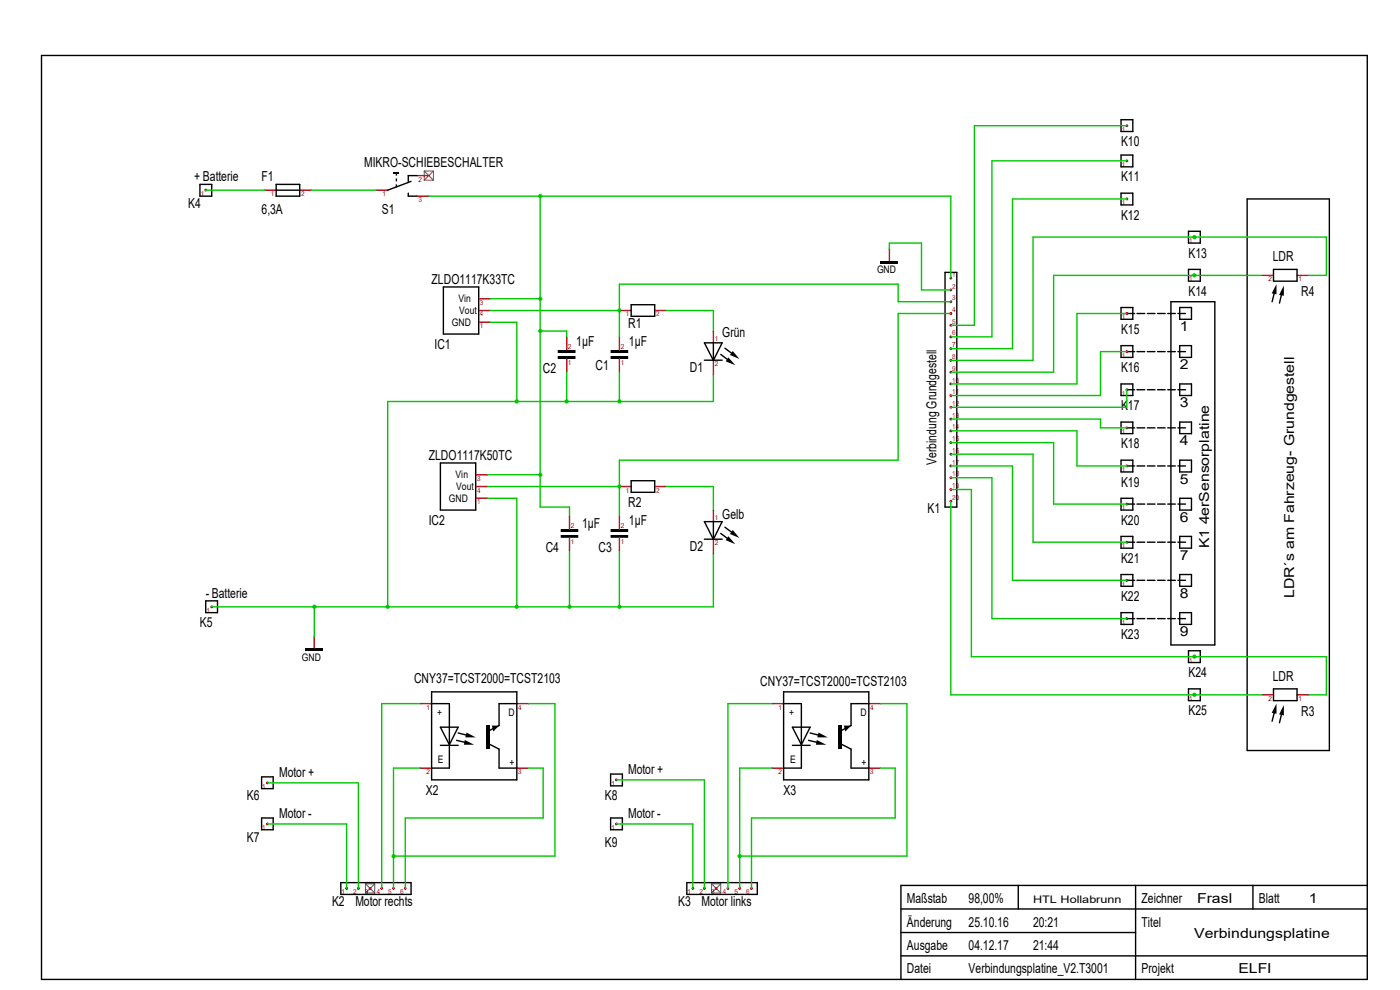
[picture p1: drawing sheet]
<svg xmlns="http://www.w3.org/2000/svg" width="297mm" height="210mm" viewBox="0 0 297 210" stroke-linecap="round" stroke-linejoin="round" font-family="sans-serif">
<g fill="none" stroke="#000001" stroke-width=".3">
<path d="M264.6 42.2h17.4v117h-17.4zM270.2 57.1h5v2.5h-5zM239.1 74.6h1.6M239.1 66.5h1.6M241.2 74.6h1.7M241.2 66.5h1.7M243.4 74.6h1.6M243.4 66.5h1.6M245.6 74.6h1.6M245.6 66.5h1.6M247.7 74.6h1.6M247.7 66.5h1.6"/>
<path d="M248.4 64h9.3v72.8h-9.3zM249.9 74.6h1.6M249.9 66.5h1.6M250.3 65.2h2.5v2.5h-2.5zM250.3 73.3h2.5v2.5h-2.5zM272 61.8l-.6 2.5M239.1 98.8h1.6M239.1 90.8h1.6M239.1 82.7h1.6M241.2 98.8h1.7M241.2 90.8h1.7M241.2 82.7h1.7"/>
<path d="M243.4 98.8h1.6M243.4 90.8h1.6M243.4 82.7h1.6M245.6 98.8h1.6M245.6 90.8h1.6M245.6 82.7h1.6M247.7 98.8h1.6M247.7 90.8h1.6M247.7 82.7h1.6M249.9 98.8h1.6M249.9 90.8h1.6M249.9 82.7h1.6"/>
<path d="M250.3 81.4h2.5v2.5h-2.5zM250.3 89.5h2.5v2.5h-2.5zM250.3 97.6h2.5v2.5h-2.5zM239.1 115h1.6M239.1 106.9h1.6M241.2 115h1.7M241.2 106.9h1.7M243.4 115h1.6M243.4 106.9h1.6M245.6 115h1.6M245.6 106.9h1.6M247.7 115h1.6"/>
<path d="M247.7 106.9h1.6M249.9 115h1.6M249.9 106.9h1.6M250.3 105.7h2.5v2.5h-2.5zM250.3 113.8h2.5v2.5h-2.5zM239.1 131.2h1.6M239.1 123.1h1.6M241.2 131.2h1.7M241.2 123.1h1.7M243.4 131.2h1.6M243.4 123.1h1.6M245.6 131.2h1.6"/>
<path d="M245.6 123.1h1.6M247.7 131.2h1.6M247.7 123.1h1.6M249.9 131.2h1.6M249.9 123.1h1.6M250.3 130h2.5v2.5h-2.5zM250.3 121.9h2.5v2.5h-2.5z"/>
</g>
<g fill="none" stroke="#800080" stroke-width=".21">
<path d="M90 36.3h1.9M90 36.3v1.9M90 38.2h1.9M90 36.3l1.9 1.9M91.9 36.3v1.9M91.9 36.3l-1.9 1.9M77.6 187.5h1.9M77.6 189.4h1.9M77.6 187.5v1.9M77.6 187.5l1.9 1.9M79.5 187.5v1.9M79.5 187.5l-1.9 1.9"/>
<path d="M151 187.5h1.9M151 187.5v1.9M151 189.4h1.9M151 187.5l1.9 1.9M152.9 187.5v1.9M152.9 187.5l-1.9 1.9"/>
</g>
<path d="M267.7 58.4h2.5M275.2 58.4h2.5" fill="none" stroke="#c80000" stroke-width=".3"/>
<path d="M270.8 60.3v2.1l-1-.2z" fill="#000001"/>
<path d="M270.5 61.5l-.6 2.5" fill="none" stroke="#000001" stroke-width=".3"/>
<path d="M272.4 60.6v2.1l-1-.1z" fill="#000001"/>
<path d="M267.7 147.4h2.5M275.2 147.4h2.5" fill="none" stroke="#c80000" stroke-width=".3"/>
<path d="M270.2 146.1h5v2.5h-5zM272 150.8l-.6 2.5" fill="none" stroke="#000001" stroke-width=".3"/>
<path d="M270.8 149.3v2.1l-1-.2z" fill="#000001"/>
<path d="M270.5 150.5l-.6 2.5" fill="none" stroke="#000001" stroke-width=".3"/>
<g fill="#000001">
<path d="M272.4 149.6v2.2l-1-.2z"/>
<path d="M186.8 55.3h3.7v.6h-3.7z" fill-rule="evenodd"/>
</g>
<path d="M188.7 52.8v2.5" fill="none" stroke="#c80000" stroke-width=".3"/>
<path d="M64.8 137.5h3.7v.5h-3.7z" fill-rule="evenodd" fill="#000001"/>
<path d="M66.7 135v2.5" fill="none" stroke="#c80000" stroke-width=".3"/>
<circle cx="253.4" cy="147.4" r=".31" fill="#c80000"/>
<path d="M252.1 146.1h2.5v2.5h-2.5z" fill="none" stroke="#000001" stroke-width=".3"/>
<circle cx="253.4" cy="139.3" r=".31" fill="#c80000"/>
<path d="M252.1 138h2.5v2.5h-2.5z" fill="none" stroke="#000001" stroke-width=".3"/>
<circle cx="239.1" cy="131.2" r=".31" fill="#c80000"/>
<path d="M237.8 130h2.5v2.5h-2.5z" fill="none" stroke="#000001" stroke-width=".3"/>
<circle cx="239.1" cy="123.1" r=".31" fill="#c80000"/>
<path d="M237.8 121.9h2.5v2.5h-2.5z" fill="none" stroke="#000001" stroke-width=".3"/>
<circle cx="239.1" cy="115" r=".31" fill="#c80000"/>
<path d="M237.8 113.8h2.5v2.5h-2.5z" fill="none" stroke="#000001" stroke-width=".3"/>
<circle cx="239.1" cy="106.9" r=".31" fill="#c80000"/>
<path d="M237.8 105.7h2.5v2.5h-2.5z" fill="none" stroke="#000001" stroke-width=".3"/>
<circle cx="239.1" cy="98.8" r=".31" fill="#c80000"/>
<path d="M237.8 97.6h2.5v2.5h-2.5z" fill="none" stroke="#000001" stroke-width=".3"/>
<circle cx="239.1" cy="90.8" r=".31" fill="#c80000"/>
<path d="M237.8 89.5h2.5v2.5h-2.5z" fill="none" stroke="#000001" stroke-width=".3"/>
<circle cx="239.1" cy="82.7" r=".31" fill="#c80000"/>
<path d="M237.8 81.4h2.5v2.5h-2.5z" fill="none" stroke="#000001" stroke-width=".3"/>
<circle cx="239.1" cy="74.6" r=".31" fill="#c80000"/>
<path d="M237.8 73.3h2.5v2.5h-2.5z" fill="none" stroke="#000001" stroke-width=".3"/>
<circle cx="239.1" cy="66.5" r=".31" fill="#c80000"/>
<path d="M237.8 65.2h2.5v2.5h-2.5z" fill="none" stroke="#000001" stroke-width=".3"/>
<circle cx="253.4" cy="58.4" r=".31" fill="#c80000"/>
<path d="M252.1 57.1h2.5v2.5h-2.5z" fill="none" stroke="#000001" stroke-width=".3"/>
<circle cx="253.4" cy="50.3" r=".31" fill="#c80000"/>
<path d="M252.1 49.1h2.5v2.5h-2.5z" fill="none" stroke="#000001" stroke-width=".3"/>
<circle cx="239.1" cy="42.2" r=".31" fill="#c80000"/>
<path d="M237.8 41h2.5v2.5h-2.5z" fill="none" stroke="#000001" stroke-width=".3"/>
<circle cx="239.1" cy="34.1" r=".31" fill="#c80000"/>
<path d="M237.8 32.9h2.5v2.5h-2.5z" fill="none" stroke="#000001" stroke-width=".3"/>
<circle cx="239.1" cy="26.7" r=".31" fill="#c80000"/>
<path d="M237.8 25.4h2.5v2.5h-2.5z" fill="none" stroke="#000001" stroke-width=".3"/>
<circle cx="130.8" cy="174.8" r=".31" fill="#c80000"/>
<path d="M129.5 173.5h2.5v2.5h-2.5z" fill="none" stroke="#000001" stroke-width=".3"/>
<circle cx="130.8" cy="165.4" r=".31" fill="#c80000"/>
<path d="M129.5 164.2h2.5v2.5h-2.5z" fill="none" stroke="#000001" stroke-width=".3"/>
<circle cx="56.7" cy="174.8" r=".31" fill="#c80000"/>
<path d="M55.5 173.5h2.5v2.5h-2.5z" fill="none" stroke="#000001" stroke-width=".3"/>
<circle cx="56.7" cy="166.1" r=".31" fill="#c80000"/>
<path d="M55.5 164.8h2.5v2.5h-2.5z" fill="none" stroke="#000001" stroke-width=".3"/>
<circle cx="44.9" cy="128.7" r=".31" fill="#c80000"/>
<path d="M43.6 127.5h2.5v2.5h-2.5z" fill="none" stroke="#000001" stroke-width=".3"/>
<circle cx="43.6" cy="40.3" r=".31" fill="#c80000"/>
<path d="M42.4 39.1h2.5v2.5h-2.5z" fill="none" stroke="#000001" stroke-width=".3"/>
<g fill="#c80000">
<circle cx="159.4" cy="188.5" r=".31"/>
<circle cx="156.9" cy="188.5" r=".31"/>
<circle cx="154.4" cy="188.5" r=".31"/>
<circle cx="151.9" cy="188.5" r=".31"/>
<circle cx="149.4" cy="188.5" r=".31"/>
<circle cx="147" cy="188.5" r=".31"/>
</g>
<path d="M145.7 187.2h15v2.5h-15z" fill="none" stroke="#000001" stroke-width=".3"/>
<g fill="#c80000">
<circle cx="86" cy="188.5" r=".31"/>
<circle cx="83.5" cy="188.5" r=".31"/>
<circle cx="81" cy="188.5" r=".31"/>
<circle cx="78.5" cy="188.5" r=".31"/>
<circle cx="76" cy="188.5" r=".31"/>
<circle cx="73.5" cy="188.5" r=".31"/>
</g>
<path d="M72.3 187.2h14.9v2.5h-14.9z" fill="none" stroke="#000001" stroke-width=".3"/>
<g fill="#c80000">
<circle cx="201.7" cy="96.4" r=".31"/>
<circle cx="201.7" cy="93.9" r=".31"/>
<circle cx="201.7" cy="91.4" r=".31"/>
<circle cx="201.7" cy="88.9" r=".31"/>
<circle cx="201.7" cy="86.4" r=".31"/>
<circle cx="201.7" cy="83.9" r=".31"/>
<circle cx="201.7" cy="81.4" r=".31"/>
<circle cx="201.7" cy="79" r=".31"/>
<circle cx="201.7" cy="76.5" r=".31"/>
<circle cx="201.7" cy="74" r=".31"/>
<circle cx="201.7" cy="71.5" r=".31"/>
<circle cx="201.7" cy="69" r=".31"/>
<circle cx="201.7" cy="66.5" r=".31"/>
<circle cx="201.7" cy="64" r=".31"/>
<circle cx="201.7" cy="61.5" r=".31"/>
<circle cx="201.7" cy="59" r=".31"/>
<circle cx="201.7" cy="106.3" r=".31"/>
<circle cx="201.7" cy="103.8" r=".31"/>
<circle cx="201.7" cy="101.3" r=".31"/>
<circle cx="201.7" cy="98.8" r=".31"/>
</g>
<path d="M200.5 57.8h2.5v49.8h-2.5z" fill="none" stroke="#000001" stroke-width=".3"/>
<path d="M119 112.2h3.7v.7h-3.7zM119 113.5h3.7v.6h-3.7z" fill-rule="evenodd" fill="#000001"/>
<path d="M120.8 109.4v2.8M120.8 114.1v2.8" fill="none" stroke="#c80000" stroke-width=".3"/>
<path d="M129.5 112.2h3.8v.7h-3.8zM129.5 113.5h3.8v.6h-3.8z" fill-rule="evenodd" fill="#000001"/>
<path d="M131.4 109.4v2.8M131.4 114.1v2.8" fill="none" stroke="#c80000" stroke-width=".3"/>
<path d="M118.3 74.3h3.8v.6h-3.8zM118.3 75.5h3.8v.7h-3.8z" fill-rule="evenodd" fill="#000001"/>
<path d="M120.2 71.5v2.8M120.2 76.2v2.8" fill="none" stroke="#c80000" stroke-width=".3"/>
<path d="M129.5 74.3h3.8v.6h-3.8zM129.5 75.5h3.8v.7h-3.8z" fill-rule="evenodd" fill="#000001"/>
<path d="M101.6 63.4h2.4M101.6 65.9h2.4M101.6 68.4h2.4M131.4 71.5v2.8M131.4 76.2v2.8M100.9 100.7h2.5M100.9 103.2h2.5M100.9 105.7h2.5" fill="none" stroke="#c80000" stroke-width=".3"/>
<path d="M94.1 60.9h7.5v10h-7.5zM93.4 98.2h7.5v10h-7.5z" fill="none" stroke="#000001" stroke-width=".3"/>
<path d="M177.8 153.9h.8v5h-.8z" fill-rule="evenodd" fill="#000001"/>
<path d="M163.8 149.3h2.4M184.3 149.3h2.5M163.8 162.9h2.4M184.3 162.9h2.5" fill="none" stroke="#c80000" stroke-width=".3"/>
<path d="M173.3 157l2 1h-2.2z" fill="#000001"/>
<path d="M166.2 146.8h18.1v18.6h-18.1zM166.2 149.3h3.8v13.6h-3.8M171.5 157.1l2.5 .5M180.6 158.9v4h3.7M184.3 149.3h-3.7v4.6" fill="none" stroke="#000001" stroke-width=".3"/>
<path d="M179 153.9h1.6l-1.3 1.3z" fill="#000001"/>
<path d="M178.6 157.9l2 1M180.6 153.9l-2 1" fill="none" stroke="#000001" stroke-width=".3"/>
<path d="M173.7 155.4l1.9 1h-2.2z" fill="#000001"/>
<path d="M168.1 158.1h3.8M168.1 154.3h3.8l-1.9 3.7zM171.9 155.5l2.4 .6" fill="none" stroke="#000001" stroke-width=".3"/>
<path d="M103.2 153.9h.7v5h-.7z" fill-rule="evenodd" fill="#000001"/>
<path d="M89.1 149.3h2.5M109.6 149.3h2.5M89.1 162.9h2.5M109.6 162.9h2.5" fill="none" stroke="#c80000" stroke-width=".3"/>
<path d="M98.6 157l2 1h-2.2z" fill="#000001"/>
<path d="M91.6 146.8h18v18.6h-18zM91.6 149.3h3.7v13.6h-3.7M96.9 157.1l2.5 .5M105.9 158.9v4h3.7M109.6 149.3h-3.7v4.6" fill="none" stroke="#000001" stroke-width=".3"/>
<path d="M104.4 153.9h1.5l-1.3 1.3z" fill="#000001"/>
<path d="M103.9 157.9l2 1M105.9 153.9l-2 1" fill="none" stroke="#000001" stroke-width=".3"/>
<path d="M99 155.4l1.9 1h-2.2z" fill="#000001"/>
<path d="M87.2 38.5l-4.9 1.8M86.6 41v.6h1.9M93.4 158.1h3.8M93.4 154.3h3.8l-1.9 3.7zM97.2 155.5l2.5 .6" fill="none" stroke="#000001" stroke-width=".3"/>
<path d="M88.5 37.3h2.5M79.8 40.3h2.5M88.5 41.6h2.5" fill="none" stroke="#c80000" stroke-width=".3"/>
<g fill="#000001">
<path d="M83.5 36.5h1.3v.3h-1.3z" fill-rule="evenodd"/>
<path d="M83.9 36.6h.3v.7h-.3zM83.9 37.8h.3v.7h-.3zM83.9 39.1h.3v.7h-.3z" fill-rule="evenodd"/>
</g>
<path d="M58.6 39.1h5v2.5h-5zM88.5 37.3h-1.9v1.2M58.6 40.3h5M133.9 64.6h5v2.5h-5zM133.9 102h5v2.4h-5z" fill="none" stroke="#000001" stroke-width=".3"/>
<path d="M56.1 40.3h2.5M63.6 40.3h2.5M131.4 65.9h2.5M138.9 65.9h2.5M131.4 103.2h2.5M138.9 103.2h2.5M151.3 108.2v2.5M151.3 114.4v3.1" fill="none" stroke="#c80000" stroke-width=".3"/>
<path d="M155.4 112.4l1.5 1.7-2-.8z" fill="#000001"/>
<path d="M149.4 114.4h3.8M149.4 110.7h3.8l-1.9 3.7zM153.8 111.8l2 1.6" fill="none" stroke="#000001" stroke-width=".3"/>
<path d="M154.5 113.7l1.5 1.7-2-.8z" fill="#000001"/>
<path d="M151.3 110.7v3.7M152.9 113.2l2 1.5" fill="none" stroke="#000001" stroke-width=".3"/>
<path d="M151.3 70.2v2.5M151.3 76.5v3" fill="none" stroke="#c80000" stroke-width=".3"/>
<path d="M155.4 74.5l1.5 1.7-2-.9z" fill="#000001"/>
<path d="M149.4 76.4h3.8M149.4 72.7h3.8l-1.9 3.8zM153.8 73.9l2 1.5" fill="none" stroke="#000001" stroke-width=".3"/>
<path d="M154.5 75.8l1.5 1.7-2-.8z" fill="#000001"/>
<path d="M151.3 72.7v3.8M152.9 75.2l2 1.5" fill="none" stroke="#000001" stroke-width=".3"/>
<path d="M8.8 11.8h281.3v196h-281.3zM191.1 197.8h49.8M191.1 192.8h99M216 187.8v5M240.9 187.8v20M265.8 187.8v5M290.1 187.8h-99v20M191.1 202.8h99" fill="none" stroke="#000" stroke-width=".3"/>
<path d="M43.6 40.3h12.5M66.1 40.3h13.7M186.8 149.3h5.6v32.3M186.8 162.9h3.1v10.6h-30.5v15" fill="none" stroke="#00c800" stroke-width=".3"/>
<circle cx="156.9" cy="181.6" r=".45" fill="#00c800"/>
<path d="M112.1 149.3h5.6v32.3M163.8 149.3h-9.4v39.2M112.1 162.9h3.1v10.6h-29.2v15M163.8 162.9h-6.9v25.6M156.9 181.6h35.5" fill="none" stroke="#00c800" stroke-width=".3"/>
<circle cx="83.5" cy="181.6" r=".45" fill="#00c800"/>
<path d="M239.1 26.7h-32.4v42.3h-5M239.1 34.1h-28.7v37.4h-8.7M239.1 42.2h-24.3v31.8h-13.1M89.1 149.3h-8.1v39.2M56.7 174.8h16.8v13.7M56.7 166.1h19.3v22.4M89.1 162.9h-5.6v25.6M130.8 165.4h18.6v23.1M130.8 174.8h16.2v13.7M83.5 181.6h34.2" fill="none" stroke="#00c800" stroke-width=".3"/>
<circle cx="253.4" cy="50.3" r=".45" fill="#00c800"/>
<path d="M277.7 58.4h3.7v-8.1h-62.2v26.2h-17.5" fill="none" stroke="#00c800" stroke-width=".3"/>
<circle cx="253.4" cy="58.4" r=".45" fill="#00c800"/>
<path d="M267.7 58.4h-44.2v20.6h-21.8M239.1 66.5h-10.6v14.9h-26.8M239.1 74.6h-5.6v9.3h-31.8M201.7 93.9h21.8v13h15.6M201.7 91.4h26.8v7.4h10.6M201.7 88.9h31.8v1.9h5.6M201.7 98.8h13.1v24.3h24.3M201.7 96.4h17.5v18.6h19.9M239.1 82.7v3.7h-37.4M201.7 101.3h8.7v29.9h28.7" fill="none" stroke="#00c800" stroke-width=".3"/>
<circle cx="253.4" cy="139.3" r=".45" fill="#00c800"/>
<path d="M201.7 103.8h4.4v35.5h75.3v8.1h-3.7" fill="none" stroke="#00c800" stroke-width=".3"/>
<circle cx="253.4" cy="147.4" r=".45" fill="#00c800"/>
<path d="M188.7 52.8v-1.2h6.8v9.9h6.2M201.7 106.3v41.1h66" fill="none" stroke="#00c800" stroke-width=".3"/>
<circle cx="66.7" cy="128.7" r=".45" fill="#00c800"/>
<path d="M131.4 116.9v11.8h19.9v-11.2M44.9 128.7h37.4" fill="none" stroke="#00c800" stroke-width=".3"/>
<circle cx="131.4" cy="128.7" r=".45" fill="#00c800"/>
<path d="M120.8 116.9v11.8h10.6" fill="none" stroke="#00c800" stroke-width=".3"/>
<circle cx="120.8" cy="128.7" r=".45" fill="#00c800"/>
<path d="M109.6 105.7v23h11.2" fill="none" stroke="#00c800" stroke-width=".3"/>
<circle cx="109.6" cy="128.7" r=".45" fill="#00c800"/>
<path d="M82.3 85.2v43.5h27.3M103.4 105.7h6.2" fill="none" stroke="#00c800" stroke-width=".3"/>
<circle cx="82.2" cy="128.7" r=".45" fill="#00c800"/>
<path d="M131.4 79v6.2h19.9v-5.7M82.3 85.2h27.3" fill="none" stroke="#00c800" stroke-width=".3"/>
<circle cx="131.4" cy="85.2" r=".45" fill="#00c800"/>
<path d="M120.2 79v6.2h11.2" fill="none" stroke="#00c800" stroke-width=".3"/>
<circle cx="120.2" cy="85.2" r=".45" fill="#00c800"/>
<path d="M109.6 68.4v16.8h10.6" fill="none" stroke="#00c800" stroke-width=".3"/>
<circle cx="109.6" cy="85.2" r=".45" fill="#00c800"/>
<path d="M104 68.4h5.6M141.4 65.9h9.9v4.3M201.7 64h-11.2v-3.7h-59.1v5.6M66.7 128.7v6.3" fill="none" stroke="#00c800" stroke-width=".3"/>
<circle cx="131.4" cy="65.9" r=".45" fill="#00c800"/>
<path d="M104 65.9h27.4v5.6M201.7 66.5h-11.2v31.1h-59.1v5.6M141.4 103.2h9.9v5" fill="none" stroke="#00c800" stroke-width=".3"/>
<circle cx="131.4" cy="103.2" r=".45" fill="#00c800"/>
<path d="M103.4 103.2h28v6.2" fill="none" stroke="#00c800" stroke-width=".3"/>
<circle cx="114.6" cy="41.6" r=".45" fill="#00c800"/>
<path d="M91 41.6h110.7v17.4M114.6 107.6h6.2v1.8" fill="none" stroke="#00c800" stroke-width=".3"/>
<circle cx="114.6" cy="100.7" r=".45" fill="#00c800"/>
<path d="M120.2 70.2v1.3M114.6 100.7v6.9" fill="none" stroke="#00c800" stroke-width=".3"/>
<circle cx="114.6" cy="70.2" r=".45" fill="#00c800"/>
<path d="M120.2 70.2h-5.6v30.5h-11.2" fill="none" stroke="#00c800" stroke-width=".3"/>
<circle cx="114.6" cy="63.4" r=".45" fill="#00c800"/>
<path d="M114.6 41.6v28.6M104 63.4h10.6" fill="none" stroke="#00c800" stroke-width=".3"/>
<g font-size="2.9" fill="#000001">
<text x="77.3" y="35.4">MIKRO-SCHIEBESCHALTER</text>
<text x="237.8" y="31">K10</text>
<text x="41.2" y="38.5">+ Batterie</text>
<text x="55.5" y="38.5">F1</text>
<text x="237.8" y="38.5">K11</text>
<text x="39.9" y="44.1">K4</text>
<text x="55.5" y="45.3">6,3A</text>
<text x="81" y="45.3">S1</text>
<text x="237.8" y="46.6">K12</text>
<text x="252.1" y="54.7">K13</text>
<text x="270" y="55.4">LDR</text>
<text x="91.6" y="60.3">ZLDO1117K33TC</text>
<text x="252.1" y="62.7">K14</text>
<text x="276.1" y="62.9">R4</text>
<text x="133.3" y="69.6">R1</text>
<text x="153.2" y="71.5">Grün</text>
<text x="237.8" y="70.9">K15</text>
<text x="250.3" y="70.2">1</text>
<text x="92.2" y="74">IC1</text>
<text x="122.3" y="73.4">1µF</text>
<text x="133.4" y="73.4">1µF</text>
<text x="115.2" y="79">C2</text>
<text x="126.4" y="78.4">C1</text>
<text x="146.3" y="79">D1</text>
<text x="237.8" y="79">K16</text>
<text x="250.3" y="78.3">2</text>
<text x="237.8" y="87">K17</text>
<text x="250.3" y="86.4">3</text>
<text x="237.8" y="95.1">K18</text>
<text x="250.3" y="94.5">4</text>
<text x="91" y="97.6">ZLDO1117K50TC</text>
<text x="198.7" y="98.6" transform="rotate(-90 198.7 98.6)">Verbindung Grundgestell</text>
<text x="133.3" y="107.6">R2</text>
<text x="237.8" y="103.2">K19</text>
<text x="250.3" y="102.6">5</text>
<text x="91" y="111.3">IC2</text>
<text x="123.5" y="112">1µF</text>
<text x="133.4" y="111.4">1µF</text>
<text x="153.2" y="110.1">Gelb</text>
<text x="196.8" y="108.8">K1</text>
<text x="237.8" y="111.3">K20</text>
<text x="250.3" y="110.7">6</text>
<text x="115.8" y="117">C4</text>
<text x="127" y="117">C3</text>
<text x="146.3" y="116.9">D2</text>
<text x="237.8" y="119.4">K21</text>
<text x="250.3" y="118.8">7</text>
<text x="256.5" y="116.3" transform="rotate(-90 256.5 116.3)">K1 4erSensorplatine</text>
<text x="43.6" y="126.9">- Batterie</text>
<text x="237.8" y="127.5">K22</text>
<text x="250.3" y="126.9">8</text>
<text x="274.5" y="126.9" transform="rotate(-90 274.5 126.9)">LDR´s am Fahrzeug- Grundgestell</text>
<text x="42.4" y="133.1">K5</text>
<text x="237.8" y="135.6">K23</text>
<text x="250.3" y="135">9</text>
<text x="252.1" y="143.7">K24</text>
<text x="87.8" y="144.9">CNY37=TCST2000=TCST2103</text>
<text x="161.3" y="145.5">CNY37=TCST2000=TCST2103</text>
<text x="270" y="144.4">LDR</text>
<text x="252.1" y="151.8">K25</text>
<text x="276.1" y="151.8">R3</text>
<text x="59.2" y="164.8">Motor +</text>
<text x="133.3" y="164.2">Motor +</text>
<text x="52.4" y="169.8">K6</text>
<text x="59.2" y="173.5">Motor -</text>
<text x="90.3" y="168.6">X2</text>
<text x="128.3" y="169.8">K8</text>
<text x="133.3" y="173.5">Motor -</text>
<text x="166.2" y="168.6">X3</text>
<text x="52.4" y="178.5">K7</text>
<text x="128.3" y="179.7">K9</text>
<text x="254" y="191.6">Frasl</text>
<text x="277.7" y="191.6">1</text>
<text x="70.4" y="192.2">K2</text>
<text x="75.4" y="192.2">Motor rechts</text>
<text x="143.8" y="192.2">K3</text>
<text x="148.8" y="192.2">Motor links</text>
<text x="253.4" y="199">Verbindungsplatine</text>
<text x="262.7" y="206.5">ELFI</text>
</g>
<g font-size="2.9">
<text x="192.4" y="191.6">Maßstab</text>
<text x="205.5" y="191.6">98,00%</text>
<text x="242.2" y="191.6">Zeichner</text>
<text x="267.1" y="191.6">Blatt</text>
<text x="192.4" y="196.6">Änderung</text>
<text x="205.5" y="196.6">25.10.16</text>
<text x="219.2" y="196.6">20:21</text>
<text x="242.2" y="196.6">Titel</text>
<text x="192.4" y="201.5">Ausgabe</text>
<text x="205.5" y="201.5">04.12.17</text>
<text x="219.2" y="201.5">21:44</text>
<text x="192.4" y="206.5">Datei</text>
<text x="205.5" y="206.5">Verbindungsplatine_V2.T3001</text>
<text x="242.2" y="206.5">Projekt</text>
</g>
<g font-size="2.2" fill="#000001">
<text x="186.1" y="58">GND</text>
<text x="97.2" y="64.1">Vin</text>
<text x="95.9" y="69.1">GND</text>
<text x="97.4" y="66.6">Vout</text>
<text x="96.6" y="101.5">Vin</text>
<text x="95.3" y="106.4">GND</text>
<text x="96.8" y="103.9">Vout</text>
<text x="64.1" y="140.1">GND</text>
<text x="92.7" y="151.9">+</text>
<text x="107.9" y="151.9">D</text>
<text x="167.4" y="151.9">+</text>
<text x="182.5" y="151.9">D</text>
<text x="92.9" y="161.8">E</text>
<text x="167.6" y="161.8">E</text>
<text x="108.1" y="162.4">+</text>
<text x="182.8" y="162.4">+</text>
<text x="219.2" y="191.6">HTL Hollabrunn</text>
</g>
<g font-size="1.5" fill="#c80000">
<text x="238" y="27.9">1</text>
<text x="238" y="35.4">1</text>
<text x="42.6" y="41.6">1</text>
<text x="57.5" y="41.6">1</text>
<text x="63.9" y="41.6">2</text>
<text x="81.2" y="41.6">1</text>
<text x="88.8" y="38.5">2</text>
<text x="88.8" y="42.9">3</text>
<text x="238" y="43.5">1</text>
<text x="252.3" y="51.6">1</text>
<text x="202" y="58.7">1</text>
<text x="252.3" y="59.7">1</text>
<text x="269.1" y="59.7">2</text>
<text x="275.5" y="59.7">1</text>
<text x="101.8" y="64.6">3</text>
<text x="202" y="63.7">3</text>
<text x="202" y="61.2">2</text>
<text x="101.8" y="67.1">4</text>
<text x="101.8" y="69.6">1</text>
<text x="132.8" y="67.1">1</text>
<text x="139.2" y="67.1">2</text>
<text x="202" y="71.2">6</text>
<text x="202" y="68.7">5</text>
<text x="202" y="66.2">4</text>
<text x="238" y="67.8">1</text>
<text x="120.5" y="74">2</text>
<text x="120.5" y="77.4">1</text>
<text x="131.7" y="74">2</text>
<text x="131.7" y="77.4">1</text>
<text x="151.6" y="77.7">2</text>
<text x="151.6" y="72.4">1</text>
<text x="202" y="76.2">8</text>
<text x="202" y="73.7">7</text>
<text x="238" y="75.9">1</text>
<text x="202" y="83.6">11</text>
<text x="202" y="81.2">10</text>
<text x="202" y="78.7">9</text>
<text x="238" y="83.9">1</text>
<text x="202" y="88.6">13</text>
<text x="202" y="86.1">12</text>
<text x="202" y="93.6">15</text>
<text x="202" y="91.1">14</text>
<text x="238" y="92">1</text>
<text x="101.2" y="102">3</text>
<text x="202" y="96.1">16</text>
<text x="202" y="101.1">18</text>
<text x="202" y="98.6">17</text>
<text x="238" y="100.1">1</text>
<text x="101.2" y="104.5">4</text>
<text x="101.2" y="107">1</text>
<text x="132.8" y="104.5">1</text>
<text x="139.2" y="104.5">2</text>
<text x="202" y="106">20</text>
<text x="202" y="103.5">19</text>
<text x="121.1" y="111.9">2</text>
<text x="131.7" y="111.9">2</text>
<text x="151.6" y="110.4">1</text>
<text x="238" y="108.2">1</text>
<text x="121.1" y="115.4">1</text>
<text x="131.7" y="115.4">1</text>
<text x="151.6" y="115.7">2</text>
<text x="238" y="116.3">1</text>
<text x="238" y="124.4">1</text>
<text x="43.8" y="130">1</text>
<text x="238" y="132.5">1</text>
<text x="252.3" y="140.6">1</text>
<text x="252.3" y="148.7">1</text>
<text x="269.1" y="148.7">2</text>
<text x="275.5" y="148.7">1</text>
<text x="90.5" y="150.5">1</text>
<text x="109.9" y="150.5">4</text>
<text x="165.2" y="150.5">1</text>
<text x="184.6" y="150.5">4</text>
<text x="55.6" y="167.3">1</text>
<text x="90.5" y="164.2">2</text>
<text x="109.9" y="164.2">3</text>
<text x="129.7" y="166.7">1</text>
<text x="165.2" y="164.2">2</text>
<text x="184.6" y="164.2">3</text>
<text x="55.6" y="176.1">1</text>
<text x="129.7" y="176.1">1</text>
<text x="72.4" y="189.7">1</text>
<text x="74.9" y="189.7">2</text>
<text x="77.4" y="189.7">3</text>
<text x="79.9" y="189.7">4</text>
<text x="82.4" y="189.7">5</text>
<text x="84.9" y="189.7">6</text>
<text x="145.9" y="189.7">1</text>
<text x="148.4" y="189.7">2</text>
<text x="150.9" y="189.7">3</text>
<text x="153.3" y="189.7">4</text>
<text x="155.8" y="189.7">5</text>
<text x="158.3" y="189.7">6</text>
</g>
</svg>
